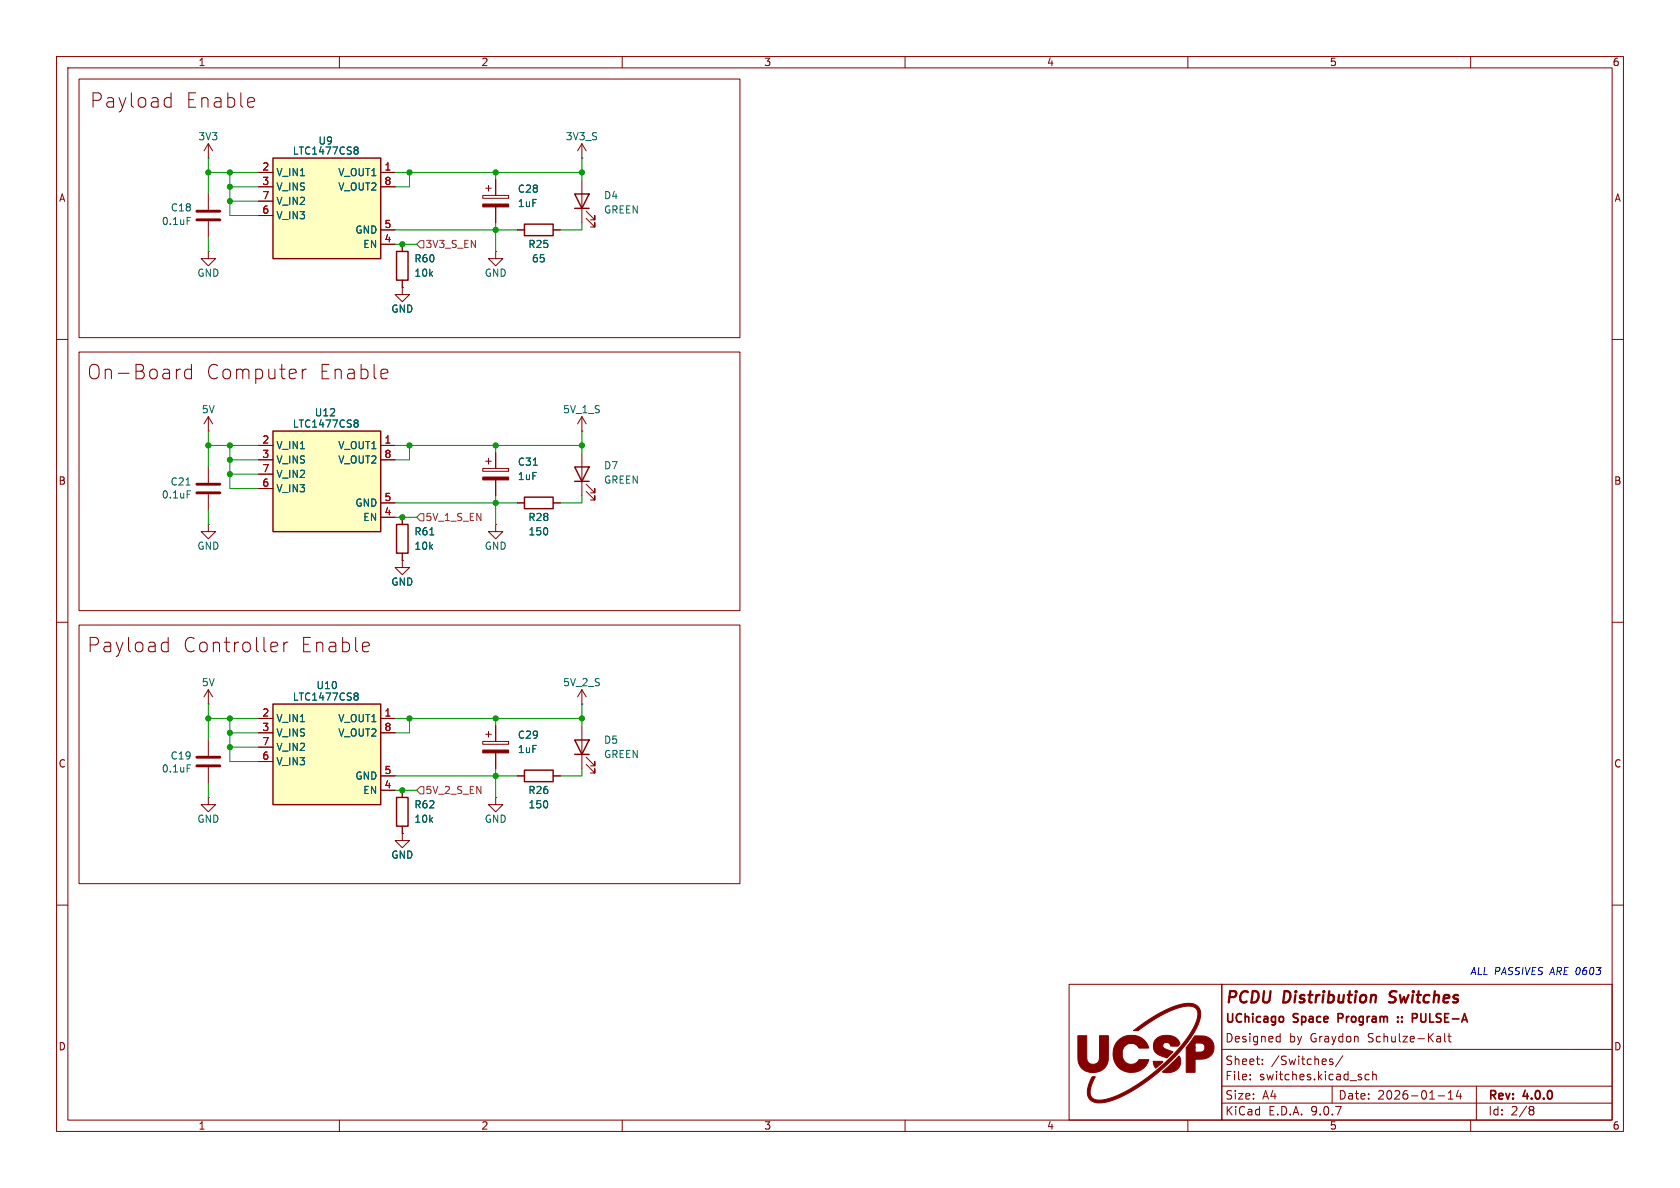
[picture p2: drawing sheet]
<svg xmlns="http://www.w3.org/2000/svg" width="297mm" height="210mm" viewBox="0 0 297 210" stroke-linecap="round" stroke-linejoin="round" font-family="sans-serif">
<g fill="none" stroke="#840000" stroke-width=".18">
<path d="M10 10h277v190h-277zM12 12h273v186h-273zM60 10v2M110 10v2M160 10v2M210 10v2M260 10v2M36.8 44.5v1.2h1.3l-1.3 1.3-1.2-1.3h1.2M36.8 44.5h.1M10 60h2M285 60h2M10 110h2"/>
<path d="M285 110h2M10 160h2M189 174h27v24h-27zM216 174h69v24h-69zM285 160h2M60 198v2M110 198v2M160 198v2M210 198v2M216 195h69M216 192h69M216 185.5h69"/>
<path d="M221 190.8v.1M221 190v.1M223.2 188.1v.1M223.2 187.3v.1M225.9 183.2l.4 .1M226.3 182.7v1.5M226.3 184.1l-.4 .1M235.5 192v3M235.6 187.3l-.4-.1-.2 .2 .1 .2 .5 .2v.3h-.6M237.4 186.6l-1.3 2M242 190l-.4-.1-.3 .3v.4l.2 .2h.5M242.7 190l.2-.1 .3 .1 .1 .9"/>
<path d="M242.7 189.4v1.5M254.2 183.2h.3l.2 .2v.8M254.2 193.7h1.2M254.7 184.1l-.5 .1M254.7 183.6h-.5M255.4 182.7v1.3l.2 .2M256 183.2h.5M256 194.3h.9M256 193.2l.5-.4v1.5M256.2 182.7v1.3l.3 .2M257.8 192.7l-.3 1.1h.9M258.2 193.3v1"/>
<path d="M260 198v2M261 192v6M270.6 195.6l.4 .1 .2 .2-.3 .3M270.6 196.2h.3M270.9 196.2l.2 .2 .1 .4-.2 .2-.4 .1"/>
</g>
<path d="M245.5 177.1l.3 .1M245.8 175.4l-.1 .2 .1 .4" fill="none" stroke="#840000" stroke-width=".4"/>
<path d="M236.6 180h.5M237.1 179.2h-.5v1.5M247.1 179.8v.1M247.8 179.8v.1M250.3 180l.3-.3-.1-.4-.2-.1h-.6v1.5M247.1 180.5v.2M247.8 180.5v.2" fill="none" stroke="#840000" stroke-width=".3"/>
<g fill="#840000" stroke="#840000" stroke-width=".18">
<path d="M200.4 182.2a22 22 0 0 1 9.1-4.8 2.17 2.17 0 0 1 2.7 1.3 6.7 6.7 0 0 1-1.7 4.7 33.1 33.1 0 0 1-13.8 11.1 4.3 4.3 0 0 1-3.8 .1 2.74 2.74 0 0 1-.3-3.3l.1-.2a.77 .77 0 0 1 .9-.8l-.2 .5a3.7 3.7 0 0 0-.5 3 2.26 2.26 0 0 0 2.6 .5l1.4-.4a28.6 28.6 0 0 0 10-6.9 17.1 17.1 0 0 0 4.8-7.1 1.51 1.51 0 0 0-.3-1.6 1.51 1.51 0 0 0-1.6-.4 19.3 19.3 0 0 0-8.6 4.3z"/>
<path d="M205.5 189.5l2.9-2.8a1.96 1.96 0 0 1 0 2.1 1.96 1.96 0 0 1-1.9 .8z"/>
<path d="M190.6 183.1h1.5v2.7a2.84 2.84 0 0 0 .2 1.9 1.19 1.19 0 0 0 1.5 .3 1.19 1.19 0 0 0 .6-1.4v-3.5h1.5v3.1a2.77 2.77 0 0 1-1.9 3.3 2.77 2.77 0 0 1-3.4-1.8z"/>
<path d="M197.7 183.9a3.2 3.2 0 0 1 5.4 1.4h-1.7a1.63 1.63 0 0 0-2.1-.7 1.63 1.63 0 0 0-.9 2 1.57 1.57 0 0 0 1.2 1.5 1.57 1.57 0 0 0 1.8-.8h1.7a3.3 3.3 0 0 1-4.7 1.9 3.3 3.3 0 0 1-1-4.9z"/>
<path d="M211.2 183.1h.8a2.11 2.11 0 0 1 2.6 2 2.11 2.11 0 0 1-2.5 2.1h-.8v2.4h-1.6v-4.4h1.6v.7a1.45 1.45 0 0 0 1.7-.4 .87 .87 0 0 0-.2-1 .87 .87 0 0 0-1-.1h-.5v.8h-1.6z"/>
<path d="M203.9 187.6l1.7 .1-1.3 1.1-.3-.6z"/>
<path d="M204.4 183.7a2.92 2.92 0 0 1 4 .3l.2 .5-.3 .4h-1.3a.75 .75 0 0 0-.7-.6 .75 .75 0 0 0-.7 .6 2.08 2.08 0 0 0 1.5 .9l.3 .1-1.1 1.1-.6-.2a1.88 1.88 0 0 1-1.7-1.2 1.88 1.88 0 0 1 .4-1.9z"/>
</g>
<path d="M48.3 27.9h19v17.8h-19z" fill="#ffffc2"/>
<path d="M48.3 27.9h19v17.8h-19zM101.6 130.8h2.5l-1.2 2.6zM101.6 133.4h2.5" fill="none" stroke="#840000" stroke-width=".25"/>
<g fill="none" stroke="#840000" stroke-width=".18">
<path d="M36.8 34.3v2.8M36.8 39.1v2.8M45.7 30.5h2.6M45.7 33h2.6M45.7 35.6h2.6M45.7 38.1h2.6M67.3 30.5h2.5M67.3 33h2.5M67.3 40.6h2.5M67.3 43.2h2.5M102.9 128.3v7.6M103.6 135.1l1.6 1.6v-.8v.8h-.8"/>
<path d="M103.6 133.9l1.6 1.5v-.8v.8h-.8M87.6 141v1.2h1.3l-1.3 1.3-1.2-1.3h1.2M87.6 141h.1"/>
</g>
<path d="M33.1 38.4h.6M62.8 26h.3l.2 .2-.2 .3M62.8 26.5h.3M63.1 26.5l.2 .3v.2l-.1 .2h-.4" fill="none" stroke="#006464" stroke-width=".18"/>
<path d="M34.8 37.3h4.1M34.8 38.9h4.1" fill="none" stroke="#840000" stroke-width=".51"/>
<path d="M48.3 124.5h19v17.7h-19z" fill="#ffffc2"/>
<path d="M92.7 39.6h5.1v2.1h-5.1zM101.6 34.3h2.5l-1.2 2.5zM101.6 36.8h2.5M70.1 44.5h2v5h-2zM92.7 87.9h5.1v2h-5.1zM101.6 82.6h2.5l-1.2 2.5zM101.6 85.1h2.5M48.3 124.5h19v17.7h-19z" fill="none" stroke="#840000" stroke-width=".25"/>
<g fill="none" stroke="#840000" stroke-width=".18">
<path d="M36.8 27.9h.1M36.8 25.4v2.5M36.8 25.4l-.7 1.3M36.8 25.4l.8 1.3M85.3 34.5h4.6v.6h-4.6zM85.9 33.3h1M86.4 32.8v1M87.6 31.8v2.7M87.6 36.6v2.8M102.9 27.9h.1M102.9 25.4v2.5M102.9 31.8v7.6"/>
<path d="M102.9 25.4l-.8 1.3M102.9 25.4l.7 1.3M103.6 38.6l1.6 1.5v-.7v.7h-.8M103.6 37.3l1.6 1.6v-.8v.8h-.8M71.1 50.8v1.3h1.3l-1.3 1.2-1.3-1.2h1.3M71.1 50.8h.1M71.1 43.2v1.3M71.1 49.5v1.3M87.6 44.5v1.2h1.3l-1.3 1.3-1.2-1.3h1.2M87.6 44.5h.1M91.4 40.6h1.3M97.8 40.6h1.3"/>
<path d="M36.8 76.2h.1M36.8 73.7v2.5M36.8 73.7l-.7 1.2M36.8 73.7l.8 1.2M102.9 76.2h.1M102.9 73.7v2.5M102.9 73.7l-.8 1.2M102.9 73.7l.7 1.2M71.1 99.1v1.2h1.3l-1.3 1.3-1.3-1.3h1.3M71.1 99.1h.1M85.3 82.8h4.6v.5h-4.6zM85.9 81.5h1"/>
<path d="M86.4 81v1M87.6 92.7v1.3h1.3l-1.3 1.3-1.2-1.3h1.2M87.6 92.7h.1M87.6 80v2.8M87.6 84.8v2.8M91.4 88.9h1.3M97.8 88.9h1.3M102.9 80v7.6M103.6 86.9l1.6 1.5v-.8v.8h-.8M103.6 85.6l1.6 1.5v-.7v.7h-.8M36.8 124.5h.1M36.8 121.9l-.7 1.3"/>
<path d="M36.8 121.9l.8 1.3M36.8 121.9v2.6M36.8 130.8v2.8M36.8 135.6v2.8M45.7 127h2.6M45.7 129.5h2.6M45.7 132.1h2.6M45.7 134.6h2.6M67.3 127h2.5M67.3 129.5h2.5M67.3 137.2h2.5M67.3 139.7h2.5"/>
</g>
<path d="M94.3 82.2h.7M33.1 135.2h.6M62.8 122.5h.3l.2 .2-.2 .3M62.8 123h.3M63.1 123l.2 .3v.2l-.1 .2-.4 .1" fill="none" stroke="#006464" stroke-width=".18"/>
<path d="M34.8 133.9h4.1M34.8 135.4h4.1" fill="none" stroke="#840000" stroke-width=".51"/>
<g fill="#840000" stroke="#840000" stroke-width=".18">
<path d="M85.3 84.3h4.6v.5h-4.6z"/>
<path d="M85.3 36.1h4.6v.5h-4.6z"/>
</g>
<path d="M48.3 76.2h19v17.8h-19z" fill="#ffffc2"/>
<path d="M48.3 76.2h19v17.8h-19zM70.1 92.7h2v5.1h-2zM92.7 136.1h5.1v2.1h-5.1zM70.1 141h2v5.1h-2z" fill="none" stroke="#840000" stroke-width=".25"/>
<g fill="none" stroke="#840000" stroke-width=".18">
<path d="M14 14h116.8v45.7h-116.8zM29.5 17.3l.7 .1M30.2 16.4v2.6M30.2 18.8l-.7 .2M44.6 17.3l.3 .1 .1 .5-1.2 .2M44.9 18.8l-.3 .2M45.7 30.5h2.6M45.7 33h2.6M45.7 35.6h2.6M45.7 38.1h2.6M67.3 30.5h2.5M67.3 33h2.5"/>
<path d="M87.6 31.8v2.7M87.6 36.6v2.8M67.3 40.6h2.5M67.3 43.2h2.5M71.1 50.8h.1M71.1 43.2v1.3M71.1 49.5v1.3M91.4 40.6h1.3M97.8 40.6h1.3M14 62.2h116.8v45.8h-116.8zM31.9 65.3l-.5 .1M33.8 65.4l-.7-.1-.5 .4v.8l.3 .3 .2 .2 .7-.2"/>
<path d="M33.8 64.4v2.6M45.7 78.7h2.6M53.4 65.3v1.7M54.2 65.3a.65 .65 0 0 0-.8 .4M67.3 78.7h2.5M68.2 65.3l.2 .1 .2 .5-1.3 .2M68.4 66.8l-.2 .2M36.8 92.7v1.3h1.3l-1.3 1.3-1.2-1.3h1.2M36.8 92.7h.1M36.8 82.6v2.7M36.8 87.4v2.8M45.7 81.3h2.6"/>
<path d="M45.7 83.8h2.6M45.7 86.4h2.6M67.3 81.3h2.5M67.3 88.9h2.5M67.3 91.4h2.5M71.1 99.1h.1M71.1 91.4v1.3M71.1 97.8v1.3M87.6 80v2.8M87.6 84.8v2.8M91.4 88.9h1.3M97.8 88.9h1.3"/>
<path d="M14 110.5h116.8v45.7h-116.8zM29 113.5l.7 .1M29.7 112.7v2.5M29.7 115.1l-.7 .1M48.2 113.5l.8 .1 .1 .5-1.2 .3M49 115.1l-.8 .1M50.2 113.5v1.7M50.9 113.5a.65 .65 0 0 0-.7 .5M64.9 113.5l.3 .1 .1 .5-1.2 .3M65.2 115.1l-.3 .1M45.7 127h2.6M45.7 129.5h2.6"/>
<path d="M45.7 132.1h2.6M45.7 134.6h2.6M67.3 137.2h2.5M67.3 127h2.5M67.3 129.5h2.5M67.3 139.7h2.5M71.1 139.7v1.3M85.3 131.1h4.6v.5h-4.6zM85.9 129.8h1M86.4 129.3v1M87.6 128.3v2.8M87.6 133.1v2.8"/>
<path d="M91.4 137.2h1.3M97.8 137.2h1.3M102.9 124.5h.1M102.9 121.9l-.8 1.3M102.9 121.9l.7 1.3M102.9 121.9v2.6M36.8 141v1.2h1.3l-1.3 1.3-1.2-1.3h1.2M36.8 141h.1M71.1 147.3v1.3h1.3l-1.3 1.3-1.3-1.3h1.3M71.1 147.3h.1M71.1 146.1v1.2"/>
</g>
<g fill="none" stroke="#006464" stroke-width=".18">
<path d="M62.8 26h.3l.2 .2-.2 .3M62.8 26.5h.3M63.1 26.5l.2 .3v.2l-.1 .2h-.4M62.8 74.2h.3l.2 .3-.2 .3M62.8 74.8h.3M63.1 74.8l.2 .2v.3l-.1 .1-.4 .1M32.9 85.7h.7M33.1 86.8h.6M76 94.6h.7M94.3 82.2h.7M62.8 122.5h.3l.2 .2-.2 .3M62.8 123h.3"/>
<path d="M63.1 123l.2 .3v.2l-.1 .2-.4 .1"/>
</g>
<path d="M34.8 85.6h4.1M34.8 87.1h4.1" fill="none" stroke="#840000" stroke-width=".51"/>
<path d="M85.3 132.6h4.6v.5h-4.6z" fill="#840000" stroke="#840000" stroke-width=".18"/>
<path d="M74.3 42.5h.6v1.3h-.6l-.6-.6zM74.3 90.8h.6v1.3h-.6l-.6-.7zM74.3 139.1h.6v1.2h-.6l-.6-.6z" fill="none" stroke="#725600" stroke-width=".18"/>
<g fill="none" stroke="#009600" stroke-width=".18">
<path d="M36.8 30.5h8.9M36.8 27.9v6.4M40.6 30.5v7.6h5.1M40.6 35.6h5.1M40.6 33h5.1M69.8 30.5h33.1M72.4 30.5v2.5h-2.6M87.6 30.5v1.3M87.6 39.4v5.1M102.9 27.9v3.9M102.9 39.4v1.2h-3.8M36.8 41.9v2.6"/>
<path d="M69.8 40.6h21.6M69.8 43.2h3.9M36.8 78.7h8.9M36.8 76.2v6.4M40.6 78.7v7.7h5.1M69.8 78.7h33.1M72.4 78.7v2.6h-2.6M87.6 78.7v1.3M102.9 76.2v3.8M36.8 90.2v2.5M40.6 81.3h5.1M40.6 83.8h5.1"/>
<path d="M69.8 88.9h21.6M69.8 91.4h3.9M87.6 87.6v5.1M102.9 87.6v1.3h-3.8M36.8 124.5v6.3M36.8 138.4v2.6M36.8 127h8.9M40.6 127v7.6h5.1M40.6 132.1h5.1M40.6 129.5h5.1M69.8 127h33.1M69.8 137.2h21.6"/>
<path d="M69.8 139.7h3.9M72.4 127v2.5h-2.6M87.6 127v1.3M87.6 135.9v5.1M102.9 124.5v3.8M102.9 135.9v1.3h-3.8"/>
</g>
<g fill="#009600" stroke="#009600" stroke-width=".18">
<circle cx="102.9" cy="30.5" r=".46"/>
<circle cx="87.6" cy="30.5" r=".46"/>
<circle cx="71.1" cy="43.2" r=".46"/>
<circle cx="72.4" cy="30.5" r=".46"/>
<circle cx="87.6" cy="40.6" r=".46"/>
<circle cx="40.6" cy="30.5" r=".46"/>
<circle cx="36.8" cy="30.5" r=".46"/>
<circle cx="40.6" cy="33" r=".46"/>
<circle cx="40.6" cy="35.6" r=".46"/>
<circle cx="36.8" cy="78.7" r=".46"/>
<circle cx="40.6" cy="78.7" r=".46"/>
<circle cx="40.6" cy="127" r=".46"/>
<circle cx="36.8" cy="127" r=".46"/>
<circle cx="40.6" cy="81.3" r=".46"/>
<circle cx="40.6" cy="129.5" r=".46"/>
<circle cx="40.6" cy="83.8" r=".46"/>
<circle cx="71.1" cy="139.7" r=".46"/>
<circle cx="72.4" cy="127" r=".46"/>
<circle cx="40.6" cy="132.1" r=".46"/>
<circle cx="87.6" cy="127" r=".46"/>
<circle cx="87.6" cy="137.2" r=".46"/>
<circle cx="102.9" cy="127" r=".46"/>
<circle cx="87.6" cy="78.7" r=".46"/>
<circle cx="71.1" cy="91.4" r=".46"/>
<circle cx="87.6" cy="88.9" r=".46"/>
<circle cx="72.4" cy="78.7" r=".46"/>
<circle cx="102.9" cy="78.7" r=".46"/>
</g>
<g font-size="3.5" fill="#840000">
<text x="15.7" y="19.3">Payload</text>
<text x="32.6" y="19.3">Enable</text>
<text x="15.2" y="67.3">On-Board</text>
<text x="36.2" y="67.3">Computer</text>
<text x="56.1" y="67.3">Enable</text>
<text x="15.2" y="115.5">Payload</text>
<text x="32.1" y="115.5">Controller</text>
<text x="52.9" y="115.5">Enable</text>
</g>
<g font-size="2.8" fill="#840000">
<text x="216.5" y="177.9">PCDU</text>
<text x="226.9" y="177.9">Distribution</text>
<text x="246.5" y="177.9">Switches</text>
</g>
<g font-size="2.1" fill="#840000">
<text x="216.5" y="181.2">UChicago</text>
<text x="216.5" y="184.5">Designed</text>
<text x="227.9" y="184.5">by</text>
<text x="228.7" y="181.2">Space</text>
<text x="231.7" y="184.5">Graydon</text>
<text x="237.2" y="181.2">Program</text>
<text x="242" y="184.5">Schulze-Kalt</text>
<text x="248.4" y="181.2">::</text>
<text x="251.5" y="181.2">PULSE-A</text>
<text x="216.5" y="191.2">File:</text>
<text x="216.5" y="188.5">Sheet:</text>
<text x="222.6" y="191.2">switches.kicad_sch</text>
<text x="224.7" y="188.5">/Switches/</text>
<text x="216.5" y="197.4">KiCad</text>
<text x="216.5" y="194.6">Size:</text>
<text x="223.2" y="194.6">A4</text>
<text x="224.2" y="197.4">E.D.A.</text>
<text x="231.8" y="197.4">9.0.7</text>
<text x="236.5" y="194.6">Date:</text>
<text x="243.5" y="194.6">2026-01-14</text>
<text x="263" y="194.8">Rev:</text>
<text x="263" y="197.4">Id:</text>
<text x="267.1" y="197.4">2/8</text>
<text x="269.4" y="194.8">4.0.0</text>
</g>
<g font-size="1.8" fill="#840000">
<text x="35" y="11.9">1</text>
<text x="85" y="11.9">2</text>
<text x="135" y="11.9">3</text>
<text x="185" y="11.9">4</text>
<text x="235" y="11.9">5</text>
<text x="285" y="11.9">6</text>
<text x="10.3" y="35.9">A</text>
<text x="285.3" y="35.9">A</text>
<text x="10.3" y="85.9">B</text>
<text x="285.3" y="85.9">B</text>
<text x="10.3" y="135.9">C</text>
<text x="285.3" y="135.9">C</text>
<text x="10.3" y="185.9">D</text>
<text x="285.3" y="185.9">D</text>
<text x="35" y="199.9">1</text>
<text x="85" y="199.9">2</text>
<text x="135" y="199.9">3</text>
<text x="185" y="199.9">4</text>
<text x="235" y="199.9">5</text>
<text x="285" y="199.9">6</text>
</g>
<g font-size="1.8" fill="#006464">
<text x="35" y="25">3V3</text>
<text x="51.7" y="27.5">LTC1477CS8</text>
<text x="56.2" y="25.8">U9</text>
<text x="99.9" y="25">3V3_S</text>
<text x="48.8" y="31.3">V_IN1</text>
<text x="48.8" y="33.9">V_INS</text>
<text x="59.7" y="31.3">V_OUT1</text>
<text x="59.7" y="33.9">V_OUT2</text>
<text x="91.4" y="34.3">C28</text>
<text x="106.7" y="35.4">D4</text>
<text x="28.5" y="40">0.1uF</text>
<text x="30.1" y="37.6">C18</text>
<text x="48.8" y="36.4">V_IN2</text>
<text x="48.8" y="39">V_IN3</text>
<text x="62.7" y="41.5">GND</text>
<text x="91.4" y="36.8">1uF</text>
<text x="106.7" y="37.9">GREEN</text>
<text x="64.1" y="44">EN</text>
<text x="73.2" y="46.6">R60</text>
<text x="93.3" y="44">R25</text>
<text x="93.9" y="46.6">65</text>
<text x="34.8" y="49.1">GND</text>
<text x="73.2" y="49.1">10k</text>
<text x="85.6" y="49.1">GND</text>
<text x="69.1" y="55.5">GND</text>
<text x="35.6" y="73.3">5V</text>
<text x="51.7" y="75.8">LTC1477CS8</text>
<text x="55.6" y="73.8">U12</text>
<text x="99.4" y="73.3">5V_1_S</text>
<text x="48.8" y="79.6">V_IN1</text>
<text x="48.8" y="82.1">V_INS</text>
<text x="59.7" y="79.6">V_OUT1</text>
<text x="59.7" y="82.1">V_OUT2</text>
<text x="91.4" y="82.5">C31</text>
<text x="106.7" y="83.2">D7</text>
<text x="28.5" y="88.3">0.1uF</text>
<text x="30.1" y="86">C21</text>
<text x="48.8" y="84.7">V_IN2</text>
<text x="48.8" y="87.2">V_IN3</text>
<text x="62.7" y="89.8">GND</text>
<text x="91.4" y="85.1">1uF</text>
<text x="106.7" y="85.7">GREEN</text>
<text x="64.1" y="92.3">EN</text>
<text x="73.2" y="94.8">R61</text>
<text x="93.3" y="92.3">R28</text>
<text x="93.3" y="94.8">150</text>
<text x="34.8" y="97.4">GND</text>
<text x="73.2" y="97.4">10k</text>
<text x="85.6" y="97.4">GND</text>
<text x="69.1" y="103.7">GND</text>
<text x="35.6" y="121.5">5V</text>
<text x="51.7" y="124.1">LTC1477CS8</text>
<text x="55.9" y="122">U10</text>
<text x="99.4" y="121.5">5V_2_S</text>
<text x="48.8" y="127.9">V_IN1</text>
<text x="48.8" y="130.4">V_INS</text>
<text x="59.7" y="127.9">V_OUT1</text>
<text x="59.7" y="130.4">V_OUT2</text>
<text x="91.4" y="130.8">C29</text>
<text x="106.7" y="131.7">D5</text>
<text x="28.5" y="136.8">0.1uF</text>
<text x="30.1" y="134.5">C19</text>
<text x="48.8" y="132.9">V_IN2</text>
<text x="48.8" y="135.5">V_IN3</text>
<text x="91.4" y="133.3">1uF</text>
<text x="106.7" y="134.2">GREEN</text>
<text x="62.7" y="138">GND</text>
<text x="64.1" y="140.6">EN</text>
<text x="73.2" y="143.1">R62</text>
<text x="93.3" y="140.6">R26</text>
<text x="93.3" y="143.1">150</text>
<text x="34.8" y="145.6">GND</text>
<text x="73.2" y="145.6">10k</text>
<text x="85.6" y="145.6">GND</text>
<text x="69.1" y="152">GND</text>
</g>
<g font-size="1.8" fill="#a90000">
<text x="46.3" y="30.2">2</text>
<text x="46.3" y="32.8">3</text>
<text x="46.3" y="35.3">7</text>
<text x="67.9" y="30.2">1</text>
<text x="67.9" y="32.8">8</text>
<text x="46.3" y="37.8">6</text>
<text x="67.9" y="40.4">5</text>
<text x="67.9" y="42.9">4</text>
<text x="46.3" y="78.5">2</text>
<text x="46.3" y="81">3</text>
<text x="46.3" y="83.6">7</text>
<text x="67.9" y="78.5">1</text>
<text x="67.9" y="81">8</text>
<text x="46.3" y="86.1">6</text>
<text x="67.9" y="88.6">5</text>
<text x="67.9" y="91.2">4</text>
<text x="46.3" y="126.7">2</text>
<text x="46.3" y="129.3">3</text>
<text x="46.3" y="131.8">7</text>
<text x="67.9" y="126.7">1</text>
<text x="67.9" y="129.3">8</text>
<text x="46.3" y="134.4">6</text>
<text x="67.9" y="136.9">5</text>
<text x="67.9" y="139.4">4</text>
</g>
<g font-size="1.8" fill="#725600">
<text x="75.1" y="44">3V3_S_EN</text>
<text x="75.1" y="92.3">5V_1_S_EN</text>
<text x="75.1" y="140.6">5V_2_S_EN</text>
</g>
<text font-size="1.8" fill="#0000c2" x="259.8" y="172.6">ALL PASSIVES ARE 0603</text>
</svg>
